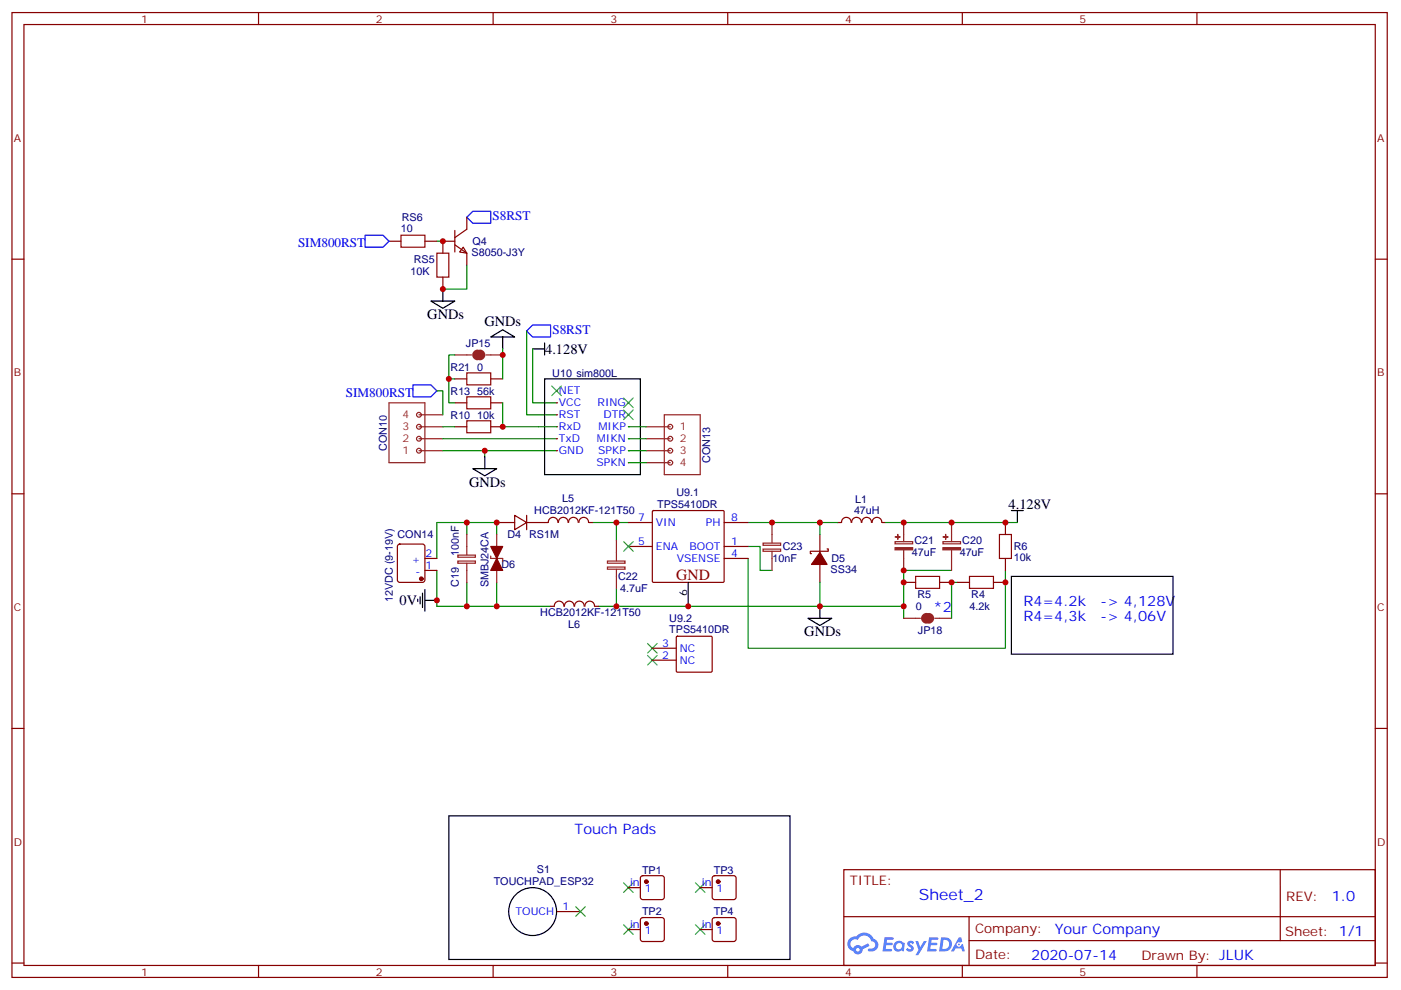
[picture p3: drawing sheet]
<svg xmlns="http://www.w3.org/2000/svg" width="413mm" height="292mm" viewBox="0 0 413 292" stroke-linecap="round" stroke-linejoin="round" font-family="sans-serif">
<g fill="none" stroke="#870000" stroke-width=".35">
<path d="M3.5 3.7h405.4v284.3h-405.4zM7.1 7.2h398.2v277.3h-398.2zM76.2 3.7v3.5M145.3 3.7v3.5M214.5 3.7v3.5M283.6 3.7v3.5M352.8 3.7v3.5M3.5 76.4h3.6M405.3 76.4h3.6M3.5 145.5h3.6M405.3 145.5h3.6M3.5 214.7h3.6"/>
<path d="M405.3 214.7h3.6M248.7 256.3h156.6v28.2h-156.6zM377.3 256.3v20.9M248.7 270.1h156.5M285.6 277.2h119.6M285.6 270.1v14.2M3.5 283.8h3.6M76.2 284.5v3.5M145.3 284.5v3.5M214.5 284.5v3.5M283.6 284.5v3.5M352.8 284.5v3.5"/>
<path d="M405.3 283.8h3.6"/>
</g>
<g fill="#5487ff">
<path d="M267.7 277.5a1.22 1.22 0 0 1 1.7 .2l-.4 .6a.47 .47 0 0 0-.3-.4 .47 .47 0 0 0-.5 .2l.1 .2a1.14 1.14 0 0 1 .8 1.8 1.14 1.14 0 0 1-1.9 0l-.2-.2 .5-.6 .7 .5a.29 .29 0 0 0 .3-.3 .29 .29 0 0 0-.2-.3 1.04 1.04 0 0 1-.6-1.7z"/>
<path d="M260.7 276.2h2.4l.3 .2-.2 .5-1.8 .1-.1 .8h1.5l.3 .4-.3 .4h-1.6l-.2 1.1h1.7l.2 .3-.2 .3-2.6 .1z"/>
<path d="M273.8 276.2h2.4l.3 .2-.1 .5-1.8 .1-.2 .8h1.6l.3 .4-.4 .4-1.6-.1-.1 1.1 1.7 .1 .2 .3-.2 .3-2.6 .1z"/>
<path d="M282.6 276.2h.7l.3 1.3-.6 .3a.69 .69 0 0 0-1 .3 .69 .69 0 0 0 .4 .9 .69 .69 0 0 0 .9-.6l.5-.2 .6 2.2h-.8l-.2-.9h-1.8l-.5 .9h-.8z"/>
<path d="M269.8 277.3h.8l.6 1.8 1.1-1.8h.9l-2.6 4.2h-.8l.9-1.5z"/>
<path d="M277.4 276.2l-.6 4.2h1.3a2.11 2.11 0 0 0 2.5-2.1 2.11 2.11 0 0 0-2.5-2.1zM278.1 277a1.39 1.39 0 0 1 1.7 1.4 1.39 1.39 0 0 1-1.8 1.2h-.3z"/>
<path d="M263.7 277.8a1.54 1.54 0 0 0-.1 2.2 1.54 1.54 0 0 0 2.2 .1l.6 .3 .3-2.3-.2-.3h-.4a1.49 1.49 0 0 0-2.4 0zM264 278.8a.94 .94 0 0 1 1.8 0 .94 .94 0 0 1-1.8 0z"/>
<path d="M250.4 276.6a2.18 2.18 0 0 0 1.1 3.7 1.44 1.44 0 0 0 1.6 .9 1.44 1.44 0 0 0 1.2-1.4l2-1.1-.5-.7-1.9 1a1.47 1.47 0 0 0-2.4 .4 1.39 1.39 0 0 1-.7-1.9 1.39 1.39 0 0 1 2-.5 2.12 2.12 0 0 1 2.2-1.3 2.12 2.12 0 0 1 1.9 1.7 1.14 1.14 0 0 1 1.1 1.4 1.14 1.14 0 0 1-1.7 .7 .43 .43 0 0 0-.5 .4 .43 .43 0 0 0 .4 .5 1.98 1.98 0 0 0 2.5-1.2 1.98 1.98 0 0 0-1.2-2.6 3.1 3.1 0 0 0-5.3-.6l-.9 .1zM252.3 279.9a.55 .55 0 0 1 1.1 0 .55 .55 0 0 1-1.1 0z"/>
<circle cx="282.6" cy="278.3" r=".26"/>
</g>
<g fill="none" stroke="#8c2424" stroke-width=".35">
<path d="M114.7 118.7h10.5v17.6h-10.5zM134.1 104.6h4.9M143.2 104.6h5M123.5 132.8h7M123.5 129.3h7M123.5 125.8h7M123.5 122.2h7M190.5 132.8h7.1M190.5 129.3h7.1M190.5 125.8h7.1M190.5 136.3h7.1M195.8 122.2h10.6v17.7h-10.6z"/>
<path d="M137.6 157.5v6M146.4 157.5v14.1M181.7 159.3v6M227.5 154v6M263.8 159.6h5.2v.7h-5.2zM266.3 154v5.6M277.9 159.6h5.2v.7h-5.2zM280.5 154v5.6M134.9 163.6h5.2v.6h-5.2zM134.9 165.3h5.2v.7h-5.2zM137.6 166v5.6M144.6 163.9v.7h3.6v1"/>
<path d="M179 165.3h5.2v.7h-5.2zM179 167.1h5.2v.6h-5.2zM181.7 167.7v5.7M224.9 160.1h5.2v.6h-5.2zM224.9 161.8h5.2v.7h-5.2zM227.5 162.5v5.6M266.3 162.1v6M280.5 162.1v6M266.3 182.2h5M275.5 182.2h5"/>
<circle cx="123.5" cy="122.2" r=".71"/>
<circle cx="123.5" cy="129.3" r=".71"/>
<circle cx="123.5" cy="125.8" r=".71"/>
<circle cx="123.5" cy="132.8" r=".71"/>
<circle cx="197.6" cy="129.3" r=".71"/>
<circle cx="197.6" cy="132.8" r=".71"/>
<circle cx="197.6" cy="125.8" r=".71"/>
<circle cx="197.6" cy="136.3" r=".71"/>
</g>
<g fill="none" stroke="#008700" stroke-width=".35">
<path d="M128.8 71.1h1.7M137.6 78.1v7.1h-7.1M155.2 97.5v24.7h8.8M128.8 115.2h1.7v7M132.3 111.7h1.8M134.1 104.6h-1.8v14.1h1.8M148.2 118.7v7.1h10.5M148.2 102.8v8.9M157 102.8v15.9h7M130.5 129.3h33.5M130.5 132.8h12.4M130.5 125.8h3.6"/>
<path d="M164 132.8h-21.1v1.8M137.6 154v3.5M146.4 157.5v-3.5h-17.6v10.6M174.6 154h7.1M185.2 154h-3.5v5.3M220.5 154h21.2M246.9 154h-5.2v3.5M261.1 154h38.8M128.8 168.1v10.6h8.8v-7.1M137.6 178.7h24.7M146.4 171.6v7.1M176.4 178.7h5.3"/>
<path d="M181.7 173.4v5.3h60M220.5 164.6v26.4h75.8v-22.9M220.5 161h3.5v7.1h3.5M241.7 171.6v7.1M266.3 178.7v3.5M280.5 168.1h-14.2v10.6h-24.6M282.2 171.6h-1.7v10.6"/>
</g>
<g fill="none" stroke="#870000" stroke-width=".35">
<path d="M114.7 71.1h3.5M125.2 71.1h3.6M134.1 71.1h-3.6v3.5M134.1 72.1l3.5 2.5v3.5M134.1 67.9v6.4M136.5 72.8l1.1 1.8-2.1-.3zM137.6 64v3.6l-3.5 2.4M130.5 81.7v3.5M134.1 118.7h3.5M134.1 111.7h3.5M144.6 118.7h3.6M144.6 111.7h3.6"/>
<path d="M134.1 125.8h3.5M144.6 125.8h3.6M146.4 154h5.3M151.7 151.9l3.5 2.1-3.5 2.1zM155.2 151.9v4.2M164.4 154a1.41 1.41 0 0 0-1.4-1.5 1.41 1.41 0 0 0-1.4 1.5h-6.4M164.6 154a1.41 1.41 0 0 1 1.4-1.5 1.41 1.41 0 0 1 1.4 1.5M167.6 154a1.41 1.41 0 0 1 1.4-1.5 1.41 1.41 0 0 1 1.4 1.5M170.6 154a1.41 1.41 0 0 1 1.4-1.5 1.41 1.41 0 0 1 1.5 1.5M173.6 154h1M185.2 154h7.1M192.3 150.6l.3-.1h20.7l.1 .3v20.7l-.3 .1h-20.7l-.1-.3z"/>
<path d="M213.4 154h7.1M241.7 157.5v5.3M250.9 154a1.41 1.41 0 0 0-1.4-1.5 1.41 1.41 0 0 0-1.5 1.5h-1.1M251 154a1.41 1.41 0 0 1 1.4-1.5 1.41 1.41 0 0 1 1.4 1.5M254 154a1.41 1.41 0 0 1 1.4-1.5 1.41 1.41 0 0 1 1.4 1.5M257.1 154a1.41 1.41 0 0 1 1.4-1.5 1.41 1.41 0 0 1 1.4 1.5M260 154h1.1M296.3 154v3.5M117.4 160.5l.4-.2h6.7l.5 .2 .2 .5v9.9l-.2 .5-.5 .2h-6.7l-.5-.2-.2-.5v-9.9zM125.2 164.6h3.6M125.2 168.1h3.6M166.2 178.7a1.41 1.41 0 0 0-1.4-1.5 1.41 1.41 0 0 0-1.4 1.5h-1.1"/>
<path d="M166.4 178.7a1.41 1.41 0 0 1 1.4-1.5 1.41 1.41 0 0 1 1.4 1.5M169.4 178.7a1.41 1.41 0 0 1 1.4-1.5 1.41 1.41 0 0 1 1.4 1.5M172.4 178.7a1.41 1.41 0 0 1 1.4-1.5 1.41 1.41 0 0 1 1.4 1.5M175.3 178.7h1.1M185.2 161h7.1M213.4 161h7.1M213.4 164.6h7.1M241.7 166.3v5.3M243.8 161.7h.3v.8h-5.3v.7h.4M266.3 171.6h3.6M276.9 171.6h3.6M282.2 171.6h3.6"/>
<path d="M292.8 171.6h3.5M296.3 164.6v3.5M192.3 194.6h7M192.3 191h7M199.4 187.7l.3-.2h10l.2 .4-.1 10-.3 .2-10-.1-.2-.3z"/>
</g>
<path d="M140.8 103.9a.71 .71 0 0 0-.7 .7 .71 .71 0 0 0 .7 .7M141.5 103.9a.71 .71 0 0 1 .7 .7 .71 .71 0 0 1-.7 .7M273 181.5a.71 .71 0 0 0-.7 .7 .71 .71 0 0 0 .7 .7M273.8 181.5a.71 .71 0 0 1 .7 .7 .71 .71 0 0 1-.7 .7" fill="none" stroke="#8c2424" stroke-width="1.8"/>
<g fill="#8c2424" stroke="#8c2424" stroke-width=".35">
<path d="M277.9 161.4h5.2v.6h-5.2z"/>
<path d="M278 158.2l1.4 .1z"/>
<path d="M278.7 157.5v1.4z"/>
<path d="M263.8 161.4h5.2v.6h-5.2z"/>
<path d="M263.9 158.2l1.4 .1z"/>
<path d="M264.6 157.5v1.4z"/>
</g>
<path d="M118.2 69.3h7v3.5h-7zM128.8 74.6h3.5v7.1h-3.5zM137.6 116.9h7v3.6h-7zM137.6 109.9h7v3.5h-7zM137.6 124h7v3.5h-7zM294.6 157.5h3.5v7.1h-3.5zM269.9 169.9h7v3.5h-7zM285.8 169.9h7v3.5h-7z" fill="none" stroke="#a10000" stroke-width=".35"/>
<g fill="#870000" stroke="#870000" stroke-width=".35">
<path d="M241.7 162.8l2.1 3.5h-4.6z"/>
<path d="M144.6 161h3.6l-1.8 3.6z"/>
<path d="M146.4 164.6l1.8 3.5h-3.6z"/>
<circle cx="124.2" cy="170.6" r=".53"/>
</g>
<path d="M183.8 159.6l2.8 2.9M186.6 159.6l-2.8 2.9M190.9 193.1l2.8 2.9M190.9 189.6l2.8 2.8M193.7 193.1l-2.8 2.9M193.7 189.6l-2.8 2.8" fill="none" stroke="#3c3" stroke-width=".35"/>
<g fill="none" stroke="#000" stroke-width=".35">
<path d="M127 88.7h7.1l-3.6 2.1zM130.5 85.2v3.5M144.6 99.3l3.6-2.1 3.5 2.1zM148.2 99.3v3.5M157 102.8h3.5M160.5 101.1v3.5M139.3 138.1h7.1l-3.5 2.1zM142.9 134.6v3.5M298.1 150.5h3.5M299.9 150.5v3.5M202.8 171.6v7.1M241.7 178.7v3.5"/>
<path d="M238.1 182.2h7.1l-3.5 2.1z"/>
</g>
<path d="M107.6 69.3h5.3l1.8 1.8-1.8 1.7h-5.3zM137.6 64l1.7-1.7h5.3v3.5h-5.3zM155.2 97.5l1.8-1.7h5.3v3.5h-5.3zM121.7 113.4h5.3l1.8 1.8-1.8 1.7h-5.3z" fill="none" stroke="#00f" stroke-width=".35"/>
<g fill="#870000">
<circle cx="185.2" cy="118.7" r=".18"/>
<circle cx="185.2" cy="122.2" r=".18"/>
<circle cx="185.2" cy="125.8" r=".18"/>
<circle cx="185.2" cy="129.3" r=".18"/>
<circle cx="185.2" cy="132.8" r=".18"/>
<circle cx="185.2" cy="136.3" r=".18"/>
<circle cx="164" cy="115.2" r=".18"/>
<circle cx="164" cy="118.7" r=".18"/>
<circle cx="164" cy="122.2" r=".18"/>
<circle cx="164" cy="125.8" r=".18"/>
<circle cx="164" cy="129.3" r=".18"/>
<circle cx="164" cy="132.8" r=".18"/>
</g>
<g fill="none" stroke="#000" stroke-width=".35">
<path d="M160.5 111.7h28.2v28.2h-28.2zM123.1 176.6v.7M123.8 175.9v2.1M124.5 174.8v4.2M125.2 176.9h3.6M125.2 173.7v6.4M298.1 169.9h47.6v22.9h-47.6zM132.3 240.4h100.5v42.4h-100.5z"/>
<circle cx="157" cy="268.6" r="7.1"/>
</g>
<path d="M158.7 125.8h5.3M185.2 125.8h5.3M185.2 136.3h5.3M185.2 132.8h5.3M185.2 129.3h5.3" fill="none" stroke="#008700" stroke-width=".35"/>
<g fill="none" stroke="#3c3" stroke-width=".35">
<path d="M162.6 113.8l2.9 2.8M165.5 113.8l-2.9 2.8M183.8 117.3l2.8 2.8M186.6 117.3l-2.8 2.8M183.8 120.8l2.8 2.8M186.6 120.8l-2.8 2.8M169.7 267.2l2.8 2.9M172.5 267.2l-2.8 2.9M183.8 272.5l2.8 2.8M183.8 260.2l2.8 2.8M186.6 272.5l-2.8 2.8M186.6 260.2l-2.8 2.8"/>
<path d="M205 272.5l2.8 2.8M205 260.2l2.8 2.8M207.8 272.5l-2.8 2.8M207.8 260.2l-2.8 2.8"/>
</g>
<path d="M189 258.3l.4-.2h5.7l.5 .2 .2 .5v5.6l-.2 .5-.5 .2h-5.7l-.5-.2-.2-.5v-5.6zM210.1 258.3l.5-.2h5.7l.5 .2 .2 .5v5.6l-.3 .5-.4 .2h-5.7l-.5-.2-.2-.5v-5.6zM164 268.6h7.1M185.2 273.9h3.5M185.2 261.6h3.5M189 270.6l.4-.2h5.7l.5 .2 .2 .5v5.7l-.2 .5-.5 .2h-5.7l-.5-.3-.2-.4v-5.7zM206.4 273.9h3.5M206.4 261.6h3.5M210.1 270.6l.5-.2h5.7l.5 .2 .2 .5v5.7l-.3 .5-.4 .2h-5.7l-.5-.3-.2-.4v-5.7z" fill="none" stroke="#870000" stroke-width=".35"/>
<g fill="#870000" stroke="#870000" stroke-width=".35">
<circle cx="211.7" cy="272.2" r=".53"/>
<circle cx="211.7" cy="259.8" r=".53"/>
<circle cx="190.5" cy="272.2" r=".53"/>
<circle cx="190.5" cy="259.8" r=".53"/>
</g>
<g fill="#c00">
<circle cx="128.8" cy="176.9" r=".88"/>
<circle cx="266.3" cy="178.7" r=".88"/>
<circle cx="146.4" cy="178.7" r=".88"/>
<circle cx="266.3" cy="171.6" r=".88"/>
<circle cx="181.7" cy="178.7" r=".88"/>
<circle cx="202.8" cy="178.7" r=".88"/>
<circle cx="241.7" cy="178.7" r=".88"/>
<circle cx="296.3" cy="171.6" r=".88"/>
<circle cx="296.3" cy="154" r=".88"/>
<circle cx="266.3" cy="154" r=".88"/>
<circle cx="241.7" cy="154" r=".88"/>
<circle cx="227.5" cy="154" r=".88"/>
<circle cx="266.3" cy="168.1" r=".88"/>
<circle cx="280.5" cy="154" r=".88"/>
<circle cx="181.7" cy="154" r=".88"/>
<circle cx="280.5" cy="171.6" r=".88"/>
<circle cx="137.6" cy="154" r=".88"/>
<circle cx="137.6" cy="178.7" r=".88"/>
<circle cx="146.4" cy="154" r=".88"/>
<circle cx="130.5" cy="71.1" r=".88"/>
<circle cx="130.5" cy="85.2" r=".88"/>
<circle cx="142.9" cy="132.8" r=".88"/>
<circle cx="148.2" cy="104.6" r=".88"/>
<circle cx="132.3" cy="111.7" r=".88"/>
<circle cx="148.2" cy="125.8" r=".88"/>
</g>
<text font-size="4.6" fill="#800" x="199.3" y="170.9">GND</text>
<text font-size="4.6" fill="#00f" x="270.8" y="265.3">Sheet_2</text>
<g font-size="4.2">
<text x="125.9" y="94">GNDs</text>
<text x="142.8" y="96">GNDs</text>
<text x="160.7" y="104.2">4.128V</text>
<text x="138.3" y="143.4">GNDs</text>
<text x="297.3" y="150.1">4.128V</text>
<text x="117.8" y="178.3">0V</text>
<text x="237.1" y="187.5">GNDs</text>
</g>
<g font-size="4.2" fill="#00f">
<text x="301.6" y="178.7">R4=4.2k</text>
<text x="324.4" y="178.7">-&gt; 4,128V</text>
<text x="275.2" y="180.4">*2</text>
<text x="301.6" y="182.9">R4=4,3k</text>
<text x="324.4" y="182.9">-&gt; 4,06V</text>
<text x="169.3" y="245.7">Touch Pads</text>
<text x="392.5" y="265.6">1.0</text>
<text x="310.9" y="275.1">Your Company</text>
<text x="304" y="282.9">2020-07-14</text>
</g>
<g font-size="3.9" fill="#00f">
<text x="145.2" y="64.8">S8RST</text>
<text x="87.8" y="72.8">SIM800RST</text>
<text x="162.8" y="98.3">S8RST</text>
<text x="101.9" y="116.9">SIM800RST</text>
</g>
<g font-size="3.9" fill="#800">
<text x="250.5" y="260.9">TITLE:</text>
<text x="379.1" y="265.6">REV:</text>
<text x="287.4" y="275.1">Company:</text>
<text x="378.7" y="275.7">Sheet: 1/1</text>
<text x="287.4" y="282.8">Date:</text>
<text x="336.4" y="282.8">Drawn By: JLUK</text>
</g>
<g font-size="3.2" fill="#800">
<text x="41.6" y="6.7">1</text>
<text x="110.8" y="6.7">2</text>
<text x="179.9" y="6.7">3</text>
<text x="249.1" y="6.7">4</text>
<text x="318.2" y="6.7">5</text>
<text x="4.1" y="41.8">A</text>
<text x="405.9" y="41.8">A</text>
<text x="4.1" y="110.9">B</text>
<text x="405.9" y="110.9">B</text>
<text x="4.1" y="180.1">C</text>
<text x="405.9" y="180.1">C</text>
<text x="4.1" y="249.2">D</text>
<text x="405.9" y="249.2">D</text>
<text x="41.6" y="287.5">1</text>
<text x="110.8" y="287.5">2</text>
<text x="179.9" y="287.5">3</text>
<text x="249.1" y="287.5">4</text>
<text x="318.2" y="287.5">5</text>
</g>
<g font-size="3.2" fill="#000080">
<text x="118.4" y="65">RS6</text>
<text x="118.2" y="68.3">10</text>
<text x="122" y="77.5">RS5</text>
<text x="139" y="75.4">S8050-J3Y</text>
<text x="139.2" y="72.2">Q4</text>
<text x="121" y="81">10K</text>
<text x="137.3" y="102.2">JP15</text>
<text x="132.8" y="109.3">R21</text>
<text x="140.6" y="109.3">0</text>
<text x="162.8" y="111">U10 sim800L</text>
<text x="132.8" y="116.3">R13</text>
<text x="140.6" y="116.3">56k</text>
<text x="132.8" y="123.4">R10</text>
<text x="140.6" y="123.4">10k</text>
<text x="114" y="132.9" transform="rotate(-90 114 132.9)">CON10</text>
<text x="209.3" y="136.5" transform="rotate(-90 209.3 136.5)">CON13</text>
<text x="165.7" y="148.1">L5</text>
<text x="193.7" y="149.8">TPS5410DR</text>
<text x="199.4" y="146">U9.1</text>
<text x="252.1" y="148.2">L1</text>
<text x="157.5" y="151.6">HCB2012KF-121T50</text>
<text x="251.7" y="151.4">47uH</text>
<text x="117.2" y="158.6">CON14</text>
<text x="149.6" y="158.6">D4</text>
<text x="155.9" y="158.6">RS1M</text>
<text x="269.5" y="160.4">C21</text>
<text x="283.6" y="160.4">C20</text>
<text x="135.2" y="163.9" transform="rotate(-90 135.2 163.9)">100nF</text>
<text x="147.8" y="167.5">D6</text>
<text x="227.7" y="165.7">10nF</text>
<text x="230.7" y="162.2">C23</text>
<text x="245.1" y="165.7">D5</text>
<text x="268.7" y="163.9">47uF</text>
<text x="282.9" y="163.9">47uF</text>
<text x="298.8" y="165.3">10k</text>
<text x="298.8" y="162.2">R6</text>
<text x="135.2" y="172.9" transform="rotate(-90 135.2 172.9)">C19</text>
<text x="144" y="173.1" transform="rotate(-90 144 173.1)">SMBJ24CA</text>
<text x="182.2" y="171">C22</text>
<text x="244.8" y="168.9">SS34</text>
<text x="115.8" y="177.4" transform="rotate(-90 115.8 177.4)">12VDC (9-19V)</text>
<text x="182.8" y="174.5">4.7uF</text>
<text x="269.9" y="179.9">0</text>
<text x="270.4" y="176.3">R5</text>
<text x="285.8" y="179.9">4.2k</text>
<text x="286.3" y="176.3">R4</text>
<text x="159.3" y="181.6">HCB2012KF-121T50</text>
<text x="167.5" y="185.1">L6</text>
<text x="197.3" y="183.3">U9.2</text>
<text x="197.3" y="186.4">TPS5410DR</text>
<text x="270.6" y="186.9">JP18</text>
<text x="158.2" y="257.4">S1</text>
<text x="189.2" y="257.4">TP1</text>
<text x="210.4" y="257.4">TP3</text>
<text x="145.5" y="260.9">TOUCHPAD_ESP32</text>
<text x="189.2" y="269.8">TP2</text>
<text x="210.4" y="269.8">TP4</text>
</g>
<g font-size="3.2" fill="#00f">
<text x="164.7" y="116.2">NET</text>
<text x="164.7" y="119.8">VCC</text>
<text x="176.1" y="119.8">RING</text>
<text x="164.7" y="123.3">RST</text>
<text x="177.9" y="123.3">DTR</text>
<text x="164.7" y="126.8">RxD</text>
<text x="164.7" y="130.4">TxD</text>
<text x="175.9" y="130.4">MIKN</text>
<text x="176.4" y="126.8">MIKP</text>
<text x="164.7" y="133.9">GND</text>
<text x="175.8" y="137.4">SPKN</text>
<text x="176.3" y="133.9">SPKP</text>
<text x="188.1" y="153.6">7</text>
<text x="193.3" y="155">VIN</text>
<text x="208.1" y="155">PH</text>
<text x="215.5" y="153.6">8</text>
<text x="188.1" y="160.7">5</text>
<text x="215.5" y="160.7">1</text>
<text x="121.3" y="166">+</text>
<text x="125.4" y="167.7">1</text>
<text x="125.4" y="164.2">2</text>
<text x="193.3" y="162.1">ENA</text>
<text x="199.5" y="165.6">VSENSE</text>
<text x="203.2" y="162.1">BOOT</text>
<text x="215.5" y="164.2">4</text>
<text x="122.5" y="169.5">-</text>
<text x="195.2" y="190.7">3</text>
<text x="195.2" y="194.2">2</text>
<text x="200.4" y="195.6">NC</text>
<text x="200.4" y="192.1">NC</text>
<text x="185.7" y="261.2">in</text>
<text x="190" y="263">1</text>
<text x="206.9" y="261.2">in</text>
<text x="211.2" y="263">1</text>
<text x="152" y="269.7">TOUCH</text>
<text x="165.8" y="268.3">1</text>
<text x="185.7" y="273.6">in</text>
<text x="190" y="275.3">1</text>
<text x="206.9" y="273.6">in</text>
<text x="211.2" y="275.3">1</text>
</g>
<g font-size="3.2" fill="#8d2323">
<text x="118.6" y="123.3">4</text>
<text x="118.6" y="130.4">2</text>
<text x="118.6" y="126.8">3</text>
<text x="200.4" y="126.8">1</text>
<text x="200.4" y="130.4">2</text>
<text x="118.6" y="133.9">1</text>
<text x="200.4" y="133.9">3</text>
<text x="200.4" y="137.4">4</text>
</g>
<text font-size="3.2" x="202.5" y="175.8" transform="rotate(-90 202.5 175.8)">6</text>
</svg>
